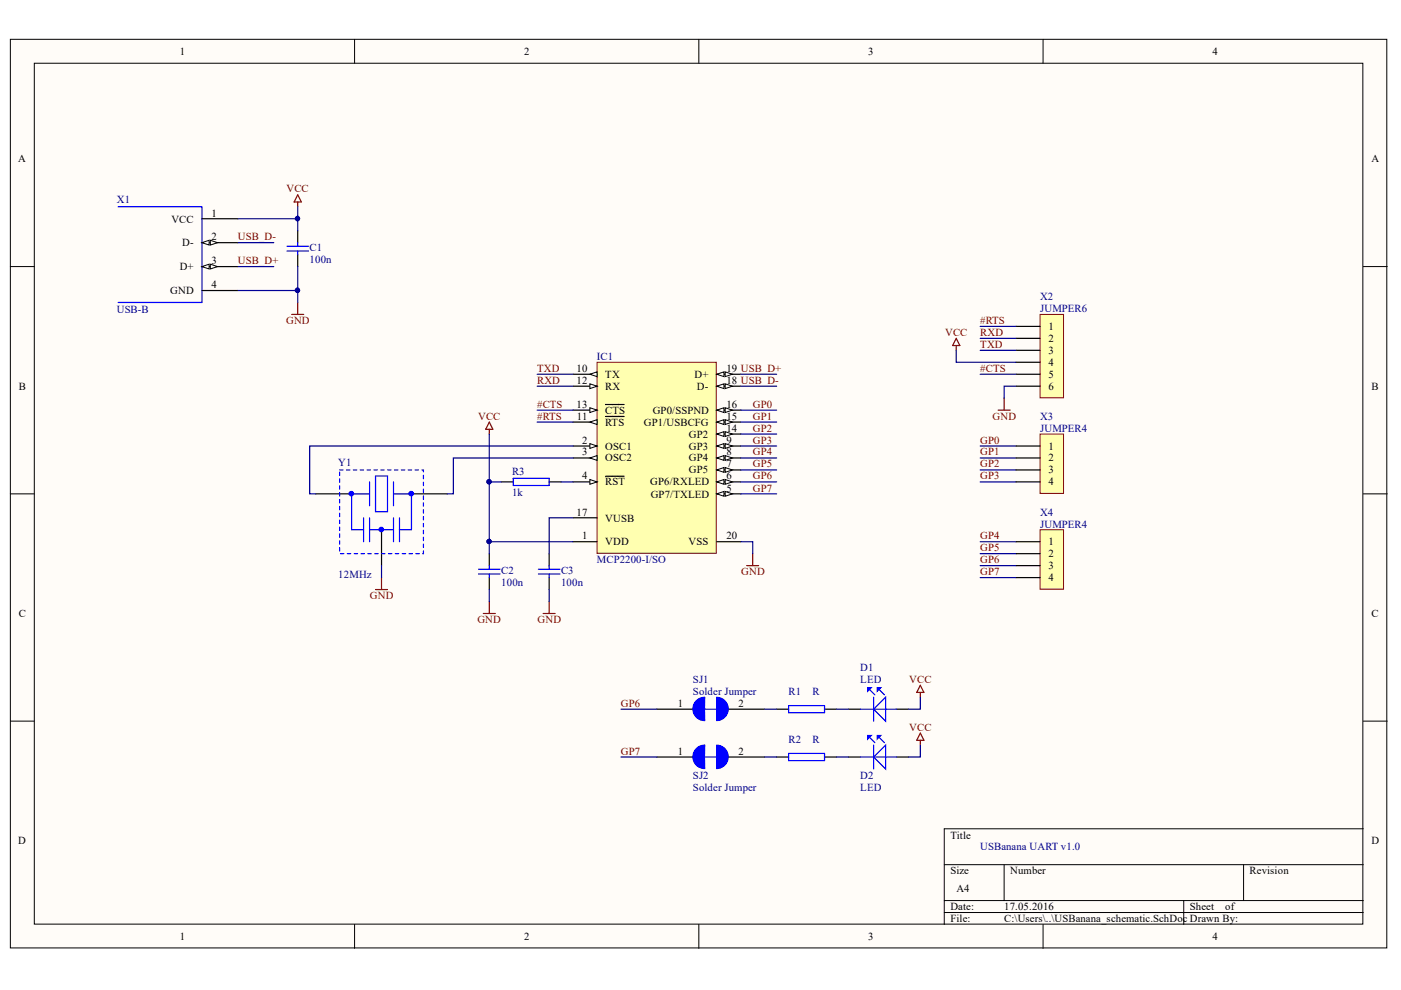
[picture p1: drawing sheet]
<svg xmlns="http://www.w3.org/2000/svg" width="297mm" height="210mm" viewBox="0 0 297 210" stroke-linecap="round" stroke-linejoin="round" font-family="sans-serif">
<g fill="#fffcf8" stroke="#000" stroke-width=".21">
<path d="M2.2 8.3h291.8v192.7h-291.8z"/>
<path d="M7.3 13.4h281.7v182.5h-281.7z"/>
</g>
<g fill="none" stroke="#000" stroke-width=".21">
<path d="M75.2 8.3v5.1M148.2 8.3v5.1M221.1 8.3v5.1M2.2 56.5h5.1M289.1 56.5h5M2.2 104.7h5.1M289.1 104.7h5M2.2 152.9h5.1M289.1 152.9h5M289.1 175.7h-88.9v20.3M75.2 196v5.1M148.2 196v5.1"/>
<path d="M200.2 183.3h88.9M200.2 190.9h88.9M200.2 193.5h88.9M212.9 183.3v7.6M221.1 196v5.1M251 190.9v5.1M263.7 183.3v7.6"/>
</g>
<path d="M126.6 76.8h25.3v40.5h-25.3z" fill="#ffffb0" stroke="#800000" stroke-width=".21"/>
<path d="M121.5 94.6h5.1M121.5 114.9h5.1" fill="none" stroke="#000" stroke-width=".25"/>
<path d="M125.1 94.1l1.5 .5-1.5 .5z" fill="#fffcf8" stroke="#000" stroke-width=".21"/>
<path d="M121.5 97.1h5.1" fill="none" stroke="#000" stroke-width=".25"/>
<path d="M125.1 97.1l1.5-.5v1z" fill="#fffcf8" stroke="#000" stroke-width=".21"/>
<path d="M121.5 102.2h5.1" fill="none" stroke="#000" stroke-width=".25"/>
<path d="M125.1 101.7l1.5 .5-1.5 .5z" fill="#fffcf8" stroke="#000" stroke-width=".21"/>
<path d="M128.4 101h3.9M152 104.7h5" fill="none" stroke="#000" stroke-width=".25"/>
<g fill="#fffcf8" stroke="#000" stroke-width=".21">
<path d="M152 104.7l1.5-.5v1z"/>
<path d="M153.7 104.2l1.6 .5-1.6 .5z"/>
</g>
<path d="M152 102.2h5" fill="none" stroke="#000" stroke-width=".25"/>
<g fill="#fffcf8" stroke="#000" stroke-width=".21">
<path d="M152 102.2l1.5-.5v1z"/>
<path d="M153.7 101.7l1.6 .5-1.6 .5z"/>
</g>
<path d="M152 99.6h5" fill="none" stroke="#000" stroke-width=".25"/>
<g fill="#fffcf8" stroke="#000" stroke-width=".21">
<path d="M152 99.6l1.5-.5v1z"/>
<path d="M153.7 99.1l1.6 .5-1.6 .5z"/>
</g>
<path d="M152 97.1h5" fill="none" stroke="#000" stroke-width=".25"/>
<g fill="#fffcf8" stroke="#000" stroke-width=".21">
<path d="M152 97.1l1.5-.5v1z"/>
<path d="M153.7 96.6l1.6 .5-1.6 .5z"/>
</g>
<path d="M152 94.6h5" fill="none" stroke="#000" stroke-width=".25"/>
<g fill="#fffcf8" stroke="#000" stroke-width=".21">
<path d="M152 94.6l1.5-.5v1z"/>
<path d="M153.7 94.1l1.6 .5-1.6 .5z"/>
</g>
<path d="M121.5 79.3h5.1" fill="none" stroke="#000" stroke-width=".25"/>
<path d="M125.1 79.3l1.5-.5v1.1z" fill="#fffcf8" stroke="#000" stroke-width=".21"/>
<path d="M121.5 89.5h5.1" fill="none" stroke="#000" stroke-width=".25"/>
<path d="M125.1 89.5l1.5-.5v1z" fill="#fffcf8" stroke="#000" stroke-width=".21"/>
<path d="M121.5 81.9h5.1M128.4 88.3h3.9" fill="none" stroke="#000" stroke-width=".25"/>
<path d="M125.1 81.4l1.5 .5-1.5 .5z" fill="#fffcf8" stroke="#000" stroke-width=".21"/>
<path d="M121.5 87h5.1" fill="none" stroke="#000" stroke-width=".25"/>
<path d="M125.1 86.4l1.5 .6-1.5 .5z" fill="#fffcf8" stroke="#000" stroke-width=".21"/>
<path d="M128.4 85.8h3.9M152 92h5" fill="none" stroke="#000" stroke-width=".25"/>
<g fill="#fffcf8" stroke="#000" stroke-width=".21">
<path d="M152 92l1.5-.5v1z"/>
<path d="M153.7 91.5l1.6 .5-1.6 .5z"/>
</g>
<path d="M152 89.5h5" fill="none" stroke="#000" stroke-width=".25"/>
<g fill="#fffcf8" stroke="#000" stroke-width=".21">
<path d="M152 89.5l1.5-.5v1z"/>
<path d="M153.7 89l1.6 .5-1.6 .5z"/>
</g>
<path d="M152 87h5" fill="none" stroke="#000" stroke-width=".25"/>
<g fill="#fffcf8" stroke="#000" stroke-width=".21">
<path d="M152 87l1.5-.6v1.1z"/>
<path d="M153.7 86.4l1.6 .6-1.6 .5z"/>
</g>
<path d="M152 81.9h5M121.5 109.8h5.1" fill="none" stroke="#000" stroke-width=".25"/>
<g fill="#fffcf8" stroke="#000" stroke-width=".21">
<path d="M152 81.9l1.5-.5v1z"/>
<path d="M153.7 81.4l1.6 .5-1.6 .5z"/>
</g>
<path d="M152 79.3h5" fill="none" stroke="#000" stroke-width=".25"/>
<g fill="#fffcf8" stroke="#000" stroke-width=".21">
<path d="M152 79.3l1.5-.5v1.1z"/>
<path d="M153.7 78.8l1.6 .5-1.6 .6z"/>
</g>
<path d="M152 114.9h5" fill="none" stroke="#000" stroke-width=".25"/>
<path d="M220.5 66.7h5v17.6h-5z" fill="#ffffb0" stroke="#800000" stroke-width=".21"/>
<path d="M42.8 46.4h7.6M42.8 51.5h7.6M215.4 69.2h5.1M215.4 71.7h5.1M215.4 74.3h5.1M215.4 76.8h5.1M215.4 79.3h5.1M215.4 81.9h5.1" fill="none" stroke="#000" stroke-width=".25"/>
<path d="M25 43.8h17.8v20.3h-17.8" fill="none" stroke="#00f" stroke-width=".25"/>
<g fill="#fffcf8" stroke="#000" stroke-width=".21">
<path d="M42.8 51.5l1.5-.6v1.1z"/>
<path d="M44.6 50.9l1.5 .6-1.5 .5z"/>
</g>
<path d="M42.8 56.5h7.6" fill="none" stroke="#000" stroke-width=".25"/>
<g fill="#fffcf8" stroke="#000" stroke-width=".21">
<path d="M42.8 56.5l1.5-.5v1z"/>
<path d="M44.6 56l1.5 .5-1.5 .5z"/>
</g>
<g fill="none" stroke="#000" stroke-width=".25">
<path d="M63.1 48.9v2.6M63.1 54v2.5M42.8 61.6h7.6M66.9 104.7h7.6M80.9 112.3v7.6M87.2 104.7h7.7M103.7 117.4v2.5M106.3 102.2h2.5M116.4 102.2h2.6M116.4 117.4v2.5M103.7 122.5v2.5M116.4 122.5v2.5"/>
<path d="M139.3 150.4h7.6M154.5 150.4h7.6M164.7 150.4h2.5M174.8 150.4h2.6M179.9 150.4h2.5M190 150.4h2.6M139.3 160.5h7.6M154.5 160.5h7.6M164.7 160.5h2.5M174.8 160.5h2.6M179.9 160.5h2.5M190 160.5h2.6"/>
</g>
<g fill="none" stroke="#00f" stroke-width=".25">
<path d="M60.8 52.2h4.6M60.8 53.2h4.6M63.1 51.5v.7M63.1 53.2v.8M77.1 109.8v5.1M78.4 102.2v5M78.4 109.8v5.1M78.4 104.7h-3.9v7.6h2.6M78.4 112.3h5M79.6 100.9h2.6v7.6h-2.6zM83.4 102.2v5M83.4 109.8v5.1"/>
<path d="M83.4 104.7h3.8v7.6h-2.5M84.7 109.8v5.1M103.7 119.9v.8M108.8 101.4h7.6v1.5h-7.6zM116.4 119.9v.8M101.5 120.7h4.5M101.5 121.7h4.5M103.7 121.7v.8M114.1 120.7h4.6M114.1 121.7h4.6M116.4 121.7v.8M149.4 150.4h2.6"/>
<path d="M167.2 149.6h7.6v1.5h-7.6zM167.2 159.7h7.6v1.6h-7.6zM182.4 150.4h7.6M184.5 146.3l1 1M184.5 156.4l1 1.1M185.2 150.4l2.6-2.6v5.1zM185.2 147.8v5.1M185.2 158v5M186.5 146.3l1 1M186.5 156.4l1 1.1M149.4 160.5h2.6M182.4 160.5h7.6"/>
<path d="M185.2 160.5l2.6-2.5v5z"/>
</g>
<g fill="none" stroke="#00f" stroke-width=".76">
<circle cx="74.5" cy="104.7" r=".21"/>
<circle cx="80.8" cy="112.3" r=".21"/>
<circle cx="87.2" cy="104.7" r=".21"/>
</g>
<path d="M72 99.6h17.8v17.8h-17.8v-17.8" fill="none" stroke="#00f" stroke-width=".25" stroke-dasharray=".7 .7"/>
<g fill="none" stroke="#800000" stroke-width=".25">
<path d="M63.1 41.3l.8 1.5h-1.5zM63.1 42.8v1M61.9 66.7h2.5M63.1 64.1v2.6M202.7 71.7l.8 1.6h-1.5zM202.7 73.3v1M103.7 89.5l.8 1.5h-1.5zM103.7 91v1M211.6 87h2.6M212.9 84.4v2.6M158.3 119.9h2.6M159.6 117.4v2.5"/>
<path d="M79.6 125h2.6M80.9 122.5v2.5M102.5 130.1h2.5M103.7 127.5v2.6M115.2 130.1h2.5M116.4 127.5v2.6M195.1 145.3l.8 1.5h-1.5zM195.1 146.8v1M195.1 157v1M195.1 155.4l.8 1.6h-1.5z"/>
</g>
<g fill="#00f" stroke="#00f" stroke-width=".21">
<path d="M147.5 148.7a2.49 2.49 0 0 0-.4 2.7 2.49 2.49 0 0 0 2.3 1.4v-5a2.48 2.48 0 0 0-1.9 .9zM149.4 147.8v2.5z" fill-rule="evenodd"/>
<path d="M152 147.8v5a2.49 2.49 0 0 0 2.4-2.5 2.49 2.49 0 0 0-2.4-2.5zM151.9 150.3l.1 2.5z" fill-rule="evenodd"/>
<path d="M147.5 158.9a2.5 2.5 0 0 0-.4 2.6 2.5 2.5 0 0 0 2.3 1.5v-5a2.48 2.48 0 0 0-1.9 .9zM149.4 158v2.5z" fill-rule="evenodd"/>
<path d="M152 158v5a2.5 2.5 0 0 0 2.4-2.5 2.5 2.5 0 0 0-2.4-2.5zM151.9 160.5l.1 2.5z" fill-rule="evenodd"/>
</g>
<g fill="#00f" stroke="#00f" stroke-width=".25">
<path d="M184 145.8h.7l-.7 .8z"/>
<path d="M186 145.8h.7l-.7 .8z"/>
<path d="M184 155.9h.7l-.7 .8z"/>
<path d="M186 155.9h.7l-.7 .8z"/>
</g>
<g fill="none" stroke="#000080" stroke-width=".25">
<path d="M50.4 56.5h7.6M50.4 51.5h7.6M50.4 46.4h12.7M63.1 43.8v5.1M63.1 56.5v5.1h-12.7M63.1 61.6v2.5M113.9 79.3h7.6M157 79.3h7.7M202.7 74.3v2.5h12.7M207.8 79.3h7.6M207.8 74.3h7.6M207.8 71.7h7.6"/>
<path d="M207.8 69.2h7.6M103.7 92v10.2h2.6M113.9 89.5h7.6M113.9 87h7.6M113.9 81.9h7.6M121.5 94.6h-55.8v10.1h1.2M121.5 97.1h-25.4v7.6h-1.2M157 89.5h7.7M157 87h7.7M157 94.6h7.7M157 92h7.7M157 99.6h7.7"/>
<path d="M157 97.1h7.7M157 81.9h7.7M207.8 94.6h7.6M207.8 99.6h7.6M207.8 97.1h7.6M215.4 81.9h-2.5v2.5M80.9 119.9v2.6M103.7 102.2v12.7h17.8M103.7 114.9v2.5M119 102.2h2.5M121.5 109.8h-5.1v7.6M157 114.9h2.6v2.5"/>
<path d="M157 102.2h7.7M157 104.7h7.7M207.8 102.2h7.6M207.8 117.4h7.6M207.8 114.9h7.6M207.8 119.9h7.6M103.7 125v2.5M116.4 125v2.5M207.8 122.5h7.6M131.7 150.4h7.6M162.1 150.4h2.6M177.4 150.4h2.5"/>
<path d="M195.1 147.8v2.6h-2.5M195.1 158v2.5h-2.5M131.7 160.5h7.6M162.1 160.5h2.6M177.4 160.5h2.5"/>
</g>
<g fill="#000080" stroke="#000080" stroke-width=".21">
<circle cx="103.7" cy="102.1" r=".46"/>
<circle cx="103.7" cy="114.8" r=".46"/>
<circle cx="63.1" cy="46.3" r=".46"/>
<circle cx="63.1" cy="61.6" r=".46"/>
</g>
<path d="M220.5 92h5v12.6h-5z" fill="#ffffb0" stroke="#800000" stroke-width=".21"/>
<path d="M215.4 94.6h5.1M215.4 97.1h5.1M215.4 99.6h5.1M215.4 102.2h5.1" fill="none" stroke="#000" stroke-width=".25"/>
<path d="M220.5 112.3h5v12.6h-5z" fill="#ffffb0" stroke="#800000" stroke-width=".21"/>
<path d="M215.4 114.9h5.1M215.4 117.4h5.1M215.4 119.9h5.1M215.4 122.5h5.1" fill="none" stroke="#000" stroke-width=".25"/>
<g font-size="2.3">
<text x="38.1" y="11.6">1</text>
<text x="111.1" y="11.6">2</text>
<text x="184.1" y="11.6">3</text>
<text x="257.1" y="11.6">4</text>
<text x="3.9" y="34.4">A</text>
<text x="290.8" y="34.4">A</text>
<text x="36.3" y="47.2">VCC</text>
<text x="44.9" y="45.9">1</text>
<text x="38.6" y="52.3">D-</text>
<text x="44.9" y="51">2</text>
<text x="38.1" y="57.3">D+</text>
<text x="44.9" y="56.1">3</text>
<text x="36.1" y="62.4">GND</text>
<text x="44.9" y="61.1">4</text>
<text x="222.3" y="70">1</text>
<text x="222.3" y="72.5">2</text>
<text x="222.3" y="75">3</text>
<text x="222.3" y="77.6">4</text>
<text x="4" y="82.6">B</text>
<text x="122.3" y="78.8">10</text>
<text x="122.3" y="81.4">12</text>
<text x="128.3" y="80.1">TX</text>
<text x="128.3" y="82.6">RX</text>
<text x="147.3" y="80.1">D+</text>
<text x="147.8" y="82.6">D-</text>
<text x="154" y="81.4">18 USB_D-</text>
<text x="154" y="78.8">19 USB_D+</text>
<text x="222.3" y="80.1">5</text>
<text x="222.3" y="82.6">6</text>
<text x="290.8" y="82.6">B</text>
<text x="122.3" y="86.4">13</text>
<text x="122.3" y="89">11</text>
<text x="128.3" y="87.7">CTS</text>
<text x="138.4" y="87.7">GP0/SSPND</text>
<text x="154" y="89">15</text>
<text x="154" y="86.4">16</text>
<text x="123.4" y="94">2</text>
<text x="128.3" y="95.3">OSC1</text>
<text x="128.3" y="90.2">RTS</text>
<text x="136.5" y="90.2">GP1/USBCFG</text>
<text x="146.1" y="95.3">GP3</text>
<text x="146.1" y="92.8">GP2</text>
<text x="154" y="94">9</text>
<text x="154" y="91.5">14</text>
<text x="222.3" y="95.3">1</text>
<text x="123.4" y="96.6">3</text>
<text x="123.4" y="101.6">4</text>
<text x="128.3" y="97.8">OSC2</text>
<text x="146.1" y="100.4">GP5</text>
<text x="146.1" y="97.8">GP4</text>
<text x="154" y="101.6">6</text>
<text x="154" y="99.1">7</text>
<text x="154" y="96.6">8</text>
<text x="222.3" y="97.8">2</text>
<text x="222.3" y="100.4">3</text>
<text x="128.3" y="102.9">RST</text>
<text x="137.9" y="102.9">GP6/RXLED</text>
<text x="138" y="105.5">GP7/TXLED</text>
<text x="154" y="104.3">5</text>
<text x="222.3" y="102.9">4</text>
<text x="122.3" y="109.3">17</text>
<text x="128.3" y="110.6">VUSB</text>
<text x="123.4" y="114.4">1</text>
<text x="128.3" y="115.7">VDD</text>
<text x="146" y="115.7">VSS</text>
<text x="154" y="114.4">20</text>
<text x="222.3" y="115.7">1</text>
<text x="222.3" y="118.2">2</text>
<text x="222.3" y="120.7">3</text>
<text x="222.3" y="123.2">4</text>
<text x="4" y="130.8">C</text>
<text x="290.8" y="130.8">C</text>
<text x="143.7" y="149.8">1</text>
<text x="156.6" y="149.8">2</text>
<text x="143.7" y="160">1</text>
<text x="156.6" y="160">2</text>
<text x="3.9" y="179.1">D</text>
<text x="201.5" y="177.8">Title</text>
<text x="290.8" y="179.1">D</text>
<text x="201.5" y="185.4">Size</text>
<text x="214.2" y="185.4">Number</text>
<text x="264.9" y="185.4">Revision</text>
<text x="202.8" y="189.2">A4</text>
<text x="201.5" y="193">Date:</text>
<text x="201.5" y="195.5">File:</text>
<text x="212.9" y="193">17.05.2016</text>
<text x="212.9" y="195.5">C:\Users\..\USBanana_schematic.SchDoc Drawn By:</text>
<text x="252.3" y="193">Sheet</text>
<text x="259.8" y="193">of</text>
<text x="38.1" y="199.3">1</text>
<text x="111.1" y="199.3">2</text>
<text x="184.1" y="199.3">3</text>
<text x="257.1" y="199.3">4</text>
</g>
<g font-size="2.3" fill="#800000">
<text x="60.7" y="40.8">VCC</text>
<text x="50.4" y="51">USB_D-</text>
<text x="50.4" y="56.1">USB_D+</text>
<text x="60.7" y="68.7">GND</text>
<text x="200.4" y="71.2">VCC</text>
<text x="207.8" y="71.2">RXD</text>
<text x="207.8" y="68.7">#RTS</text>
<text x="207.8" y="73.8">TXD</text>
<text x="113.9" y="78.8">TXD</text>
<text x="113.9" y="81.4">RXD</text>
<text x="207.8" y="78.8">#CTS</text>
<text x="101.4" y="89">VCC</text>
<text x="113.9" y="86.4">#CTS</text>
<text x="113.9" y="89">#RTS</text>
<text x="159.6" y="86.4">GP0</text>
<text x="159.6" y="89">GP1</text>
<text x="210.5" y="89">GND</text>
<text x="159.6" y="91.5">GP2</text>
<text x="159.6" y="94">GP3</text>
<text x="207.8" y="94">GP0</text>
<text x="159.6" y="96.6">GP4</text>
<text x="159.6" y="99.1">GP5</text>
<text x="159.6" y="101.6">GP6</text>
<text x="207.8" y="96.6">GP1</text>
<text x="207.8" y="99.1">GP2</text>
<text x="207.8" y="101.6">GP3</text>
<text x="159.6" y="104.3">GP7</text>
<text x="207.8" y="114.4">GP4</text>
<text x="207.8" y="116.9">GP5</text>
<text x="207.8" y="119.5">GP6</text>
<text x="157.1" y="122">GND</text>
<text x="207.8" y="122">GP7</text>
<text x="78.4" y="127">GND</text>
<text x="101.2" y="132.1">GND</text>
<text x="114" y="132.1">GND</text>
<text x="131.6" y="149.8">GP6</text>
<text x="192.8" y="144.8">VCC</text>
<text x="192.8" y="154.9">VCC</text>
<text x="131.6" y="160">GP7</text>
</g>
<g font-size="2.3" fill="#000080">
<text x="24.8" y="43.1">X1</text>
<text x="65.6" y="53.3">C1</text>
<text x="65.6" y="55.8">100n</text>
<text x="220.5" y="63.6">X2</text>
<text x="24.8" y="66.4">USB-B</text>
<text x="220.5" y="66.2">JUMPER6</text>
<text x="126.6" y="76.3">IC1</text>
<text x="220.5" y="89">X3</text>
<text x="220.5" y="91.5">JUMPER4</text>
<text x="71.7" y="98.9">Y1</text>
<text x="108.6" y="100.6">R3</text>
<text x="108.6" y="105.3">1k</text>
<text x="220.5" y="109.3">X4</text>
<text x="220.5" y="111.9">JUMPER4</text>
<text x="126.6" y="119.5">MCP2200-I/SO</text>
<text x="71.7" y="122.5">12MHz</text>
<text x="106.3" y="121.7">C2</text>
<text x="106.3" y="124.3">100n</text>
<text x="119" y="121.7">C3</text>
<text x="119" y="124.3">100n</text>
<text x="182.4" y="142.2">D1</text>
<text x="146.9" y="144.8">SJ1</text>
<text x="146.9" y="147.3">Solder Jumper</text>
<text x="167.2" y="147.3">R1</text>
<text x="172.3" y="147.3">R</text>
<text x="182.4" y="144.8">LED</text>
<text x="167.2" y="157.4">R2</text>
<text x="172.3" y="157.4">R</text>
<text x="146.9" y="165.1">SJ2</text>
<text x="146.9" y="167.7">Solder Jumper</text>
<text x="182.4" y="165.1">D2</text>
<text x="182.4" y="167.7">LED</text>
<text x="207.8" y="180.3">USBanana UART v1.0</text>
</g>
</svg>
